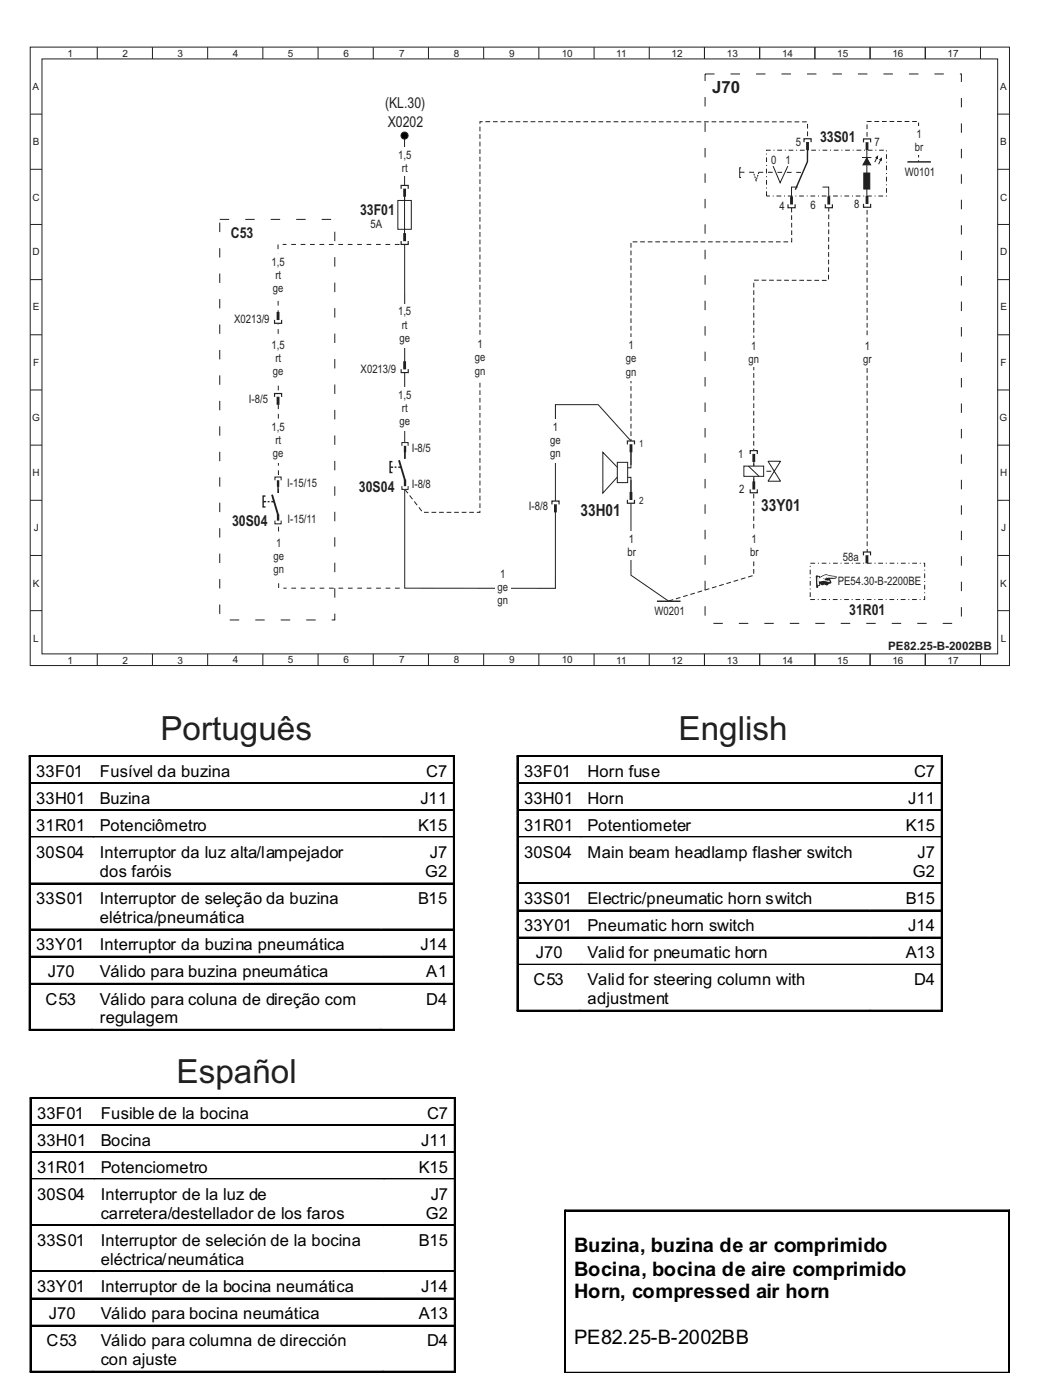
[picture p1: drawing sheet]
<svg xmlns="http://www.w3.org/2000/svg" width="220mm" height="297mm" viewBox="0 0 220 297" stroke-linecap="round" stroke-linejoin="round" font-family="sans-serif">
<path d="M85.8 51.9v72.9h31.9v-39h9.1l6.9 7.8v28.4l8 5.5" fill="none" stroke="#231f20" stroke-width=".21"/>
<path d="M167.8 44.1v7.2h-34.1v42.3M85.8 103.9l3.8 4.8h12.1v-82.9h69.5v3.6M141.7 127.5l18.1-5.4v-62.7l15.8 .1 .1-21.1h8.1v78.7" fill="none" stroke="#231f20" stroke-width=".21" stroke-dasharray="1 .6" stroke-linecap="butt"/>
<path d="M171.7 119.5h24.3v7.7h-24.3z" fill="none" stroke="#231f20" stroke-width=".21" stroke-dasharray="1 .6 .2 .6" stroke-linecap="butt"/>
<path d="M177 122.3h.2z" fill-rule="evenodd" fill="#fff"/>
<path d="M173 122.2l.7 .1v.2l.6-.3a2.18 2.18 0 0 1 2.1 0l.7 .1 .1 .2-1.5 .2 .2 .4 .2 .6-.5 .1-.3 .3-.3-.2-.1 .1-.2-.2-.3 .3-.3-.1-.4-.3v.5h-.4l-.1 .4z" fill-rule="evenodd" fill="#231f20" stroke="#231f20" stroke-width=".21"/>
<g fill="#fff">
<path d="M173.3 122.4h.3v1.7h-.3z" fill-rule="evenodd"/>
<path d="M176.9 122.3h.3z" fill-rule="evenodd"/>
<path d="M173.6 122.7a2.22 2.22 0 0 1 2.8-.4l.8 .1-.5 .2-1.5-.1-.4 .3-.3-.1a1.15 1.15 0 0 0 1.3 .5l.1 .1a.79 .79 0 0 1-.9 0h-1.4l-.1-.3z" fill-rule="evenodd"/>
<path d="M183.2 117.1h1.1v1h-1.1z" fill-rule="evenodd"/>
</g>
<path d="M184.5 117.8v-.7h-1.5v.7" fill="none" stroke="#231f20" stroke-width=".25"/>
<path d="M183.7 117.8v1.7" fill="none" stroke="#231f20" stroke-width=".6" stroke-linecap="butt"/>
<path d="M140.8 127.5h1.9v1.5h-1.9z" fill-rule="evenodd" fill="#fff"/>
<path d="M139.2 127.5h5" fill="none" stroke="#231f20" stroke-width=".3"/>
<g fill="#fff">
<path d="M158.1 71.8h3.3v6h-3.3z" fill-rule="evenodd"/>
<path d="M182.2 71.8h3.3v6h-3.3z" fill-rule="evenodd"/>
<path d="M158.2 112.7h3.3v6h-3.3z" fill-rule="evenodd"/>
<path d="M159.2 95.6h1.1v1h-1.1z" fill-rule="evenodd"/>
</g>
<path d="M159 96.3v-.7h1.5v.7" fill="none" stroke="#231f20" stroke-width=".25"/>
<path d="M159.8 96.3v1.7" fill="none" stroke="#231f20" stroke-width=".6" stroke-linecap="butt"/>
<path d="M159.2 103.6h1.1v.9h-1.1z" fill-rule="evenodd" fill="#fff"/>
<path d="M160.5 103.8v.7h-1.5v-.7" fill="none" stroke="#231f20" stroke-width=".25"/>
<path d="M159.8 102.1v1.8" fill="none" stroke="#231f20" stroke-width=".6" stroke-linecap="butt"/>
<path d="M159.8 97.4v5.6" fill="none" stroke="#231f20" stroke-width=".21"/>
<g fill="#fff" stroke="#231f20" stroke-width=".21">
<path d="M162.8 97.9l2.6 4.2h-2.6l2.6-4.2z" fill-rule="evenodd"/>
<path d="M157.7 98.9h4.2v2.2h-4.2z" fill-rule="evenodd"/>
</g>
<path d="M158.6 98.9l2.3 2.2M162.4 100h1.1" fill="none" stroke="#231f20" stroke-width=".21"/>
<g fill="#fff">
<path d="M132.1 71.6h3.3v9.3h-3.3z" fill-rule="evenodd"/>
<path d="M100.1 71.4h3.3v9.3h-3.3z" fill-rule="evenodd"/>
</g>
<path d="M85.7 29.3l.1 15.5" fill="none" stroke="#231f20" stroke-width=".21"/>
<path d="M84.3 42.5h2.9v6.1h-2.9z" fill-rule="evenodd" fill="#fff" stroke="#231f20" stroke-width=".21"/>
<path d="M85.7 41.1v9.5" fill="none" stroke="#231f20" stroke-width=".21"/>
<path d="M85.2 39.3h1.1v1h-1.1z" fill-rule="evenodd" fill="#fff"/>
<path d="M86.5 40.1v-.8h-1.5v.8" fill="none" stroke="#231f20" stroke-width=".25"/>
<path d="M85.8 40v1.7" fill="none" stroke="#231f20" stroke-width=".6" stroke-linecap="butt"/>
<path d="M58.4 50.9h1.1v1h-1.1z" fill-rule="evenodd" fill="#fff"/>
<path d="M85 51.1v.8h1.5v-.8" fill="none" stroke="#231f20" stroke-width=".25"/>
<path d="M85.8 49.5v1.7" fill="none" stroke="#231f20" stroke-width=".6" stroke-linecap="butt"/>
<circle cx="85.7" cy="28.8" r=".75" fill="#000" stroke="#231f20" stroke-width=".21"/>
<path d="M84.1 31.2h3.3v6h-3.3z" fill-rule="evenodd" fill="#fff"/>
<path d="M194.7 35v-9.2h-10.9v4.6" fill="none" stroke="#231f20" stroke-width=".21" stroke-dasharray="1 .6" stroke-linecap="butt"/>
<g fill="#fff">
<path d="M193.1 26.8h3.3v6h-3.3z" fill-rule="evenodd"/>
<path d="M193.8 34.3h2v1.5h-2z" fill-rule="evenodd"/>
</g>
<path d="M192.3 34.3h5" fill="none" stroke="#231f20" stroke-width=".3"/>
<path d="M167.2 43.1h1.1v1h-1.1z" fill-rule="evenodd" fill="#fff"/>
<path d="M167 43.4v.7h1.5v-.7" fill="none" stroke="#231f20" stroke-width=".25"/>
<path d="M167.8 41.7v1.7" fill="none" stroke="#231f20" stroke-width=".6" stroke-linecap="butt"/>
<path d="M175.1 43.1h1.1v1h-1.1z" fill-rule="evenodd" fill="#fff"/>
<path d="M174.9 43.4v.7h1.5v-.7" fill="none" stroke="#231f20" stroke-width=".25"/>
<path d="M175.7 41.7v1.7" fill="none" stroke="#231f20" stroke-width=".6" stroke-linecap="butt"/>
<path d="M170.6 29.4h1.1v1h-1.1z" fill-rule="evenodd" fill="#fff"/>
<path d="M171.9 30.2v-.8h-1.5v.8" fill="none" stroke="#231f20" stroke-width=".25"/>
<path d="M171.2 30.1v1.7" fill="none" stroke="#231f20" stroke-width=".6" stroke-linecap="butt"/>
<path d="M183.2 43h1.1v1h-1.1z" fill-rule="evenodd" fill="#fff"/>
<path d="M183 43.3v.7h1.5v-.7" fill="none" stroke="#231f20" stroke-width=".25"/>
<path d="M183.8 41.6v1.7" fill="none" stroke="#231f20" stroke-width=".6" stroke-linecap="butt"/>
<path d="M183.2 29.5h1.1v.9h-1.1z" fill-rule="evenodd" fill="#fff"/>
<path d="M184.5 30.2v-.7h-1.5v.7" fill="none" stroke="#231f20" stroke-width=".25"/>
<path d="M183.8 30.2v1.7" fill="none" stroke="#231f20" stroke-width=".6" stroke-linecap="butt"/>
<path d="M162.5 31.9h25.4v9.7h-25.4z" fill-rule="evenodd" fill="#fff" stroke="#231f20" stroke-width=".21" stroke-dasharray="1 .6 .2 .6" stroke-linecap="butt"/>
<g fill="#231f20" stroke="#231f20" stroke-width=".21">
<path d="M183.7 33.5l.8 1.5h-1.6z" fill-rule="evenodd"/>
<path d="M183.1 36.7h1.2v3.4h-1.2z" fill-rule="evenodd"/>
</g>
<path d="M157.1 35.6h-.3v2h.3M163.9 35.2l1.4 3.6 1.7-3.6M169.1 39.7h-1.3v2.7M174.3 39.7h1.3v2.7M182.7 33.4h2M183.7 31.6v10.9M185.7 33.5l.3-.3v.4zM185.9 33.3l-.5 1.1M186.5 33.9l.3-.3v.4zM186.8 33.7l-.6 1.1" fill="none" stroke="#231f20" stroke-width=".21"/>
<path d="M171.2 31l-.1 3.3-2.5 5.9" fill="none" stroke="#231f20" stroke-width=".3"/>
<path d="M156.8 36.5l13.4 .1M58.9 51.9l.2 72.9" fill="none" stroke="#231f20" stroke-width=".21" stroke-dasharray="1 1" stroke-linecap="butt"/>
<path d="M160.8 36.5l-.5 1.8-.6-1.8" fill="none" stroke="#231f20" stroke-width=".21" stroke-dasharray=".4 .2" stroke-linecap="butt"/>
<g fill="#fff">
<path d="M57.4 71.6h3.2v9.3h-3.2z" fill-rule="evenodd"/>
<path d="M57.4 88.9h3.2v9.3h-3.2z" fill-rule="evenodd"/>
<path d="M104.9 120.2h3.3v9.3h-3.3z" fill-rule="evenodd"/>
<path d="M116.1 88.9h3.3v9.3h-3.3z" fill-rule="evenodd"/>
<path d="M132.2 112.7h3.3v6h-3.3z" fill-rule="evenodd"/>
<path d="M58.4 67.6h1.1v1h-1.1z" fill-rule="evenodd"/>
</g>
<path d="M58.2 67.9v.7h1.5v-.7" fill="none" stroke="#231f20" stroke-width=".25"/>
<path d="M58.9 66.2v1.7" fill="none" stroke="#231f20" stroke-width=".6" stroke-linecap="butt"/>
<path d="M58.4 83.5h1.1v.9h-1.1z" fill-rule="evenodd" fill="#fff"/>
<path d="M59.7 84.2v-.7h-1.5v.7" fill="none" stroke="#231f20" stroke-width=".25"/>
<path d="M58.9 84.2v1.7" fill="none" stroke="#231f20" stroke-width=".6" stroke-linecap="butt"/>
<path d="M58.9 102.9v1.7" fill="none" stroke="#231f20" stroke-width=".3"/>
<path d="M58.6 104.6h.7v4.5h-.7z" fill-rule="evenodd" fill="#fff"/>
<path d="M57.7 104.9l1.2 4.3" fill="none" stroke="#231f20" stroke-width=".4"/>
<path d="M55.8 106.4h.6M56.7 106.4h.4M57.5 106.4h.6" fill="none" stroke="#231f20" stroke-width=".3"/>
<path d="M58.4 110.3h1.1v.9h-1.1z" fill-rule="evenodd" fill="#fff"/>
<path d="M58.3 110.4v.7h1.3v-.7" fill="none" stroke="#231f20" stroke-width=".21"/>
<path d="M58.9 109.1v1.4" fill="none" stroke="#231f20" stroke-width=".5"/>
<path d="M58.4 101.2h1.1v.8h-1.1z" fill-rule="evenodd" fill="#fff"/>
<path d="M58.3 101.9v-.7h1.3v.7" fill="none" stroke="#231f20" stroke-width=".21"/>
<path d="M58.9 101.9v1.4" fill="none" stroke="#231f20" stroke-width=".5"/>
<path d="M56.3 105.2h-.5v2.3h.5" fill="none" stroke="#231f20" stroke-width=".3"/>
<path d="M117.2 106.3h1.1v1h-1.1z" fill-rule="evenodd" fill="#fff"/>
<path d="M118.5 107v-.7h-1.5v.7" fill="none" stroke="#231f20" stroke-width=".25"/>
<path d="M117.7 107v1.7" fill="none" stroke="#231f20" stroke-width=".6" stroke-linecap="butt"/>
<path d="M133.2 105.8h1.1v1h-1.1z" fill-rule="evenodd" fill="#fff"/>
<path d="M134.5 106v.8h-1.5v-.8" fill="none" stroke="#231f20" stroke-width=".25"/>
<path d="M133.7 104.4v1.7" fill="none" stroke="#231f20" stroke-width=".6" stroke-linecap="butt"/>
<path d="M133.2 93.6h1.1v.9h-1.1z" fill-rule="evenodd" fill="#fff"/>
<path d="M133 94.3v-.7h1.5v.7" fill="none" stroke="#231f20" stroke-width=".25"/>
<path d="M133.7 94.2v1.8" fill="none" stroke="#231f20" stroke-width=".6" stroke-linecap="butt"/>
<path d="M133.3 98.8h.7v3.1h-.7z" fill-rule="evenodd" fill="#fff"/>
<path d="M133.7 95.7v3.5h-2.8l-3.1-3.2v8.6l3-3.3h2.9v3.3" fill="none" stroke="#231f20" stroke-width=".21"/>
<path d="M130.8 98.1h2.2v4.3h-2.2z" fill-rule="evenodd" fill="#fff" stroke="#231f20" stroke-width=".21"/>
<path d="M57.4 54h3.2v9.3h-3.2z" fill-rule="evenodd" fill="#fff"/>
<path d="M85.8 95.6v1.7" fill="none" stroke="#231f20" stroke-width=".3"/>
<path d="M85.5 97.3h.7v4.5h-.7z" fill-rule="evenodd" fill="#fff"/>
<path d="M84.6 97.6l1.2 4.3" fill="none" stroke="#231f20" stroke-width=".4"/>
<path d="M82.7 99.1h.6M83.6 99.1h.4M84.4 99.1h.6" fill="none" stroke="#231f20" stroke-width=".3"/>
<path d="M85.3 103h1.1v.9h-1.1z" fill-rule="evenodd" fill="#fff"/>
<path d="M85.2 103.1v.7h1.3v-.7" fill="none" stroke="#231f20" stroke-width=".21"/>
<path d="M85.8 101.8v1.3" fill="none" stroke="#231f20" stroke-width=".5"/>
<path d="M85.3 93.9h1.1v.8h-1.1z" fill-rule="evenodd" fill="#fff"/>
<path d="M85.2 94.6v-.7h1.3v.7" fill="none" stroke="#231f20" stroke-width=".21"/>
<path d="M85.8 94.6v1.4" fill="none" stroke="#231f20" stroke-width=".5"/>
<path d="M83.2 97.9h-.5v2.3h.5" fill="none" stroke="#231f20" stroke-width=".3"/>
<g fill="#fff">
<path d="M57.5 113.5h3.2v9.3h-3.2z" fill-rule="evenodd"/>
<path d="M84.2 82.1h3.2v9.3h-3.2z" fill-rule="evenodd"/>
<path d="M84.1 64.4h3.3v9.4h-3.3z" fill-rule="evenodd"/>
<path d="M85.2 78.1h1.1v.9h-1.1z" fill-rule="evenodd"/>
</g>
<path d="M85 78.3v.7h1.5v-.7" fill="none" stroke="#231f20" stroke-width=".25"/>
<path d="M85.8 76.6v1.8" fill="none" stroke="#231f20" stroke-width=".6" stroke-linecap="butt"/>
<path d="M149.4 15.7h54.4v116.5h-54.4zM46.6 46.5h24.4v85h-24.4z" fill="none" stroke="#231f20" stroke-width=".21" stroke-dasharray="2 3.4" stroke-linecap="butt"/>
<g fill="none" stroke="#231f20" stroke-width=".21">
<path d="M6.4 10h207.6v131.2h-207.6zM8.9 12.5h202.5v126.2h-202.5zM20.6 10v2.5M32.3 10v2.5M44 10v2.5M55.7 10v2.5M67.4 10v2.5M79.1 10v2.5M90.8 10v2.5M102.5 10v2.5M114.2 10v2.5M125.9 10v2.5"/>
<path d="M137.6 10v2.5M149.3 10v2.5M161 10v2.5M172.7 10v2.5M184.4 10v2.5M196.1 10v2.5M207.8 10v2.5M8.9 24.2h-2.5M8.9 35.9h-2.5M214 24.2h-2.6M214 35.9h-2.6M8.9 47.6h-2.5"/>
<path d="M8.9 59.3h-2.5M214 47.6h-2.6M214 59.3h-2.6M8.9 71h-2.5M214 71h-2.6M8.9 82.7h-2.5M8.9 94.4h-2.5M214 82.7h-2.6M214 94.4h-2.6M8.9 106.1h-2.5M8.9 117.8h-2.5M214 106.1h-2.6"/>
<path d="M214 117.8h-2.6M8.9 129.5h-2.5M20.6 138.7v2.5M32.3 138.7v2.5M44 138.7v2.5M55.7 138.7v2.5M67.4 138.7v2.5M79.1 138.7v2.5M90.8 138.7v2.5M102.5 138.7v2.5M114.2 138.7v2.5M125.9 138.7v2.5"/>
<path d="M137.6 138.7v2.5M149.3 138.7v2.5M161 138.7v2.5M172.7 138.7v2.5M184.4 138.7v2.5M196.1 138.7v2.5M207.8 138.7v2.5M214 129.5h-2.6"/>
</g>
<path d="M84.7 51.9h-24.8M84.7 124.8h-24.6" fill="none" stroke="#231f20" stroke-width=".21" stroke-dasharray="1 1" stroke-linecap="butt"/>
<g fill="#000">
<path d="M19.7 160.3v.2zM19.7 166v.3zM19.7 171.8v.3zM19.7 187.3v.3zM19.7 197.1v.2zM19.7 202.8v.3zM19.7 208.6v.2z"/>
<path d="M6.2 160.3h.2v1.2h-.2z" fill-rule="evenodd"/>
<path d="M6.2 160.3h.2v.2h-.2z" fill-rule="evenodd"/>
<path d="M6.2 166h.2v1.3h-.2z" fill-rule="evenodd"/>
<path d="M6.2 171.8h.2v1.3h-.2z" fill-rule="evenodd"/>
<path d="M6.2 177.6h.2v1.2h-.2z" fill-rule="evenodd"/>
<path d="M80.6 160.3h.3v.2h-.3z" fill-rule="evenodd"/>
<path d="M80.6 166h.3v.3h-.3z" fill-rule="evenodd"/>
<path d="M80.6 171.8h.3v.3h-.3z" fill-rule="evenodd"/>
<path d="M80.6 177.6h.3z" fill-rule="evenodd"/>
<path d="M96.1 160.3h.2v1.2h-.2z" fill-rule="evenodd"/>
<path d="M96.1 160.3h.2v.2h-.2z" fill-rule="evenodd"/>
<path d="M96.1 166h.2v1.3h-.2z" fill-rule="evenodd"/>
<path d="M96.1 171.8h.2v1.3h-.2z" fill-rule="evenodd"/>
<path d="M96.1 177.6h.2v1.2h-.2z" fill-rule="evenodd"/>
<path d="M6.2 187.3h.2v1.3h-.2z" fill-rule="evenodd"/>
<path d="M6.2 197.1h.2v1.2h-.2z" fill-rule="evenodd"/>
<path d="M80.6 187.3h.3v.3h-.3z" fill-rule="evenodd"/>
<path d="M80.6 197.1h.3v.2h-.3z" fill-rule="evenodd"/>
<path d="M96.1 187.3h.2v1.3h-.2z" fill-rule="evenodd"/>
<path d="M96.1 197.1h.2v1.2h-.2z" fill-rule="evenodd"/>
<path d="M6.2 202.8h.2v1.3h-.2z" fill-rule="evenodd"/>
<path d="M6.2 208.6h.2v1.2h-.2z" fill-rule="evenodd"/>
<path d="M6.2 218.4h.2v.2h-.2z" fill-rule="evenodd"/>
<path d="M6.2 218.4h.2v.2h-.2z" fill-rule="evenodd"/>
<path d="M19.4 218.4h.3v.2h-.3z" fill-rule="evenodd"/>
<path d="M80.6 202.8h.3v.3h-.3z" fill-rule="evenodd"/>
<path d="M80.6 208.6h.3v.2h-.3z" fill-rule="evenodd"/>
<path d="M80.6 218.4h.3v.2h-.3z" fill-rule="evenodd"/>
<path d="M96.1 202.8h.2v1.3h-.2z" fill-rule="evenodd"/>
<path d="M96.1 208.6h.2v1.2h-.2z" fill-rule="evenodd"/>
<path d="M96.1 218.4h.2v.2h-.2z" fill-rule="evenodd"/>
<path d="M96.1 218.4h.2v.2h-.2z" fill-rule="evenodd"/>
<path d="M119.7 256.7h.2v.2h-.2z" fill-rule="evenodd"/>
<path d="M119.7 256.7h.2v.2h-.2z" fill-rule="evenodd"/>
<path d="M213.8 256.7h.3v.2h-.3z" fill-rule="evenodd"/>
<path d="M213.8 256.7h.3v.2h-.3z" fill-rule="evenodd"/>
<path d="M119.7 291.1h.2z" fill-rule="evenodd"/>
<path d="M119.7 291.1h.2z" fill-rule="evenodd"/>
<path d="M213.8 291.1h.3z" fill-rule="evenodd"/>
<path d="M213.8 291.1h.3z" fill-rule="evenodd"/>
</g>
<g fill="none" stroke="#000" stroke-width=".21">
<path d="M6.4 166h89.7M6.4 171.8h89.7M6.4 177.6h89.7M19.7 177.6h.1M19.7 160.3v.2M19.7 166v.3M19.7 171.8v.3M80.6 160.3v.2M80.6 166v.3M80.6 171.8v.3M96.1 160.3v58.3M96.3 160.3h-90.1v58.3"/>
<path d="M6.4 187.3h89.7M6.4 197.1h89.7M19.7 187.3v.3M19.7 197.1v.2M80.6 187.3v.3M80.6 197.1v.2M6.2 218.4h90.1M6.4 202.8h89.7M6.4 208.6h89.7M19.4 218.4v.2M19.7 202.8v.3M19.7 208.6v.2"/>
<path d="M80.6 202.8v.3M80.6 208.6v.2M80.6 218.4v.2M213.8 256.7v34.4M214.1 256.7h-94.4v34.4h94.4"/>
</g>
<g fill="none" stroke="#000" stroke-width=".25">
<path d="M6.3 161.5v4.5M6.3 167.3v4.5M6.3 173.1v4.5M6.3 178.8v8.5M6.4 160.4h74.2M6.4 166.2h74.2M6.4 171.9h74.2M80.9 160.4h15.2M80.9 166.2h15.2M80.9 171.9h15.2M96.2 161.5v4.5M96.2 167.3v4.5"/>
<path d="M96.2 173.1v4.5M96.2 178.8v8.5M6.3 188.6v8.5M6.3 198.3v4.5M6.4 187.4h74.2M6.4 197.2h74.2M80.9 187.4h15.2M80.9 197.2h15.2M96.2 188.6v8.5M96.2 198.3v4.5M6.3 204.1v4.5M6.3 209.8v8.6"/>
<path d="M6.4 203h74.2M6.4 208.7h74.2M6.4 218.5h89.7M80.9 203h15.2M80.9 208.7h15.2M96.2 204.1v4.5M96.2 209.8v8.6M119.8 256.9v34.2M119.9 256.8h93.9M213.9 256.9v34.2"/>
</g>
<g fill="#000">
<path d="M19.8 232.8v.3zM19.8 238.6v.2zM81.3 232.8v.3zM81.3 238.6v.2zM19.8 244.3v.3zM19.8 259.9v.2zM81.3 244.3v.3zM81.3 259.9v.2zM19.8 269.6v.3zM19.8 275.4v.2zM81.3 269.6v.3zM81.3 275.4v.2z"/>
<path d="M19.8 281.1v.3zM81.3 281.1v.3z"/>
<path d="M6.4 232.8h.2v1.3h-.2z" fill-rule="evenodd"/>
<path d="M6.4 232.8h.2v.3h-.2z" fill-rule="evenodd"/>
<path d="M6.4 238.6h.2v1.2h-.2z" fill-rule="evenodd"/>
<path d="M96.3 232.8h.2v1.3h-.2z" fill-rule="evenodd"/>
<path d="M96.3 232.8h.2v.3h-.2z" fill-rule="evenodd"/>
<path d="M96.3 238.6h.2v1.2h-.2z" fill-rule="evenodd"/>
<path d="M6.4 244.3h.2v1.3h-.2z" fill-rule="evenodd"/>
<path d="M6.4 250.1h.2v1.2h-.2z" fill-rule="evenodd"/>
<path d="M6.4 259.9h.2v1.2h-.2z" fill-rule="evenodd"/>
<path d="M96.3 244.3h.2v1.3h-.2z" fill-rule="evenodd"/>
<path d="M96.3 250.1h.2v1.2h-.2z" fill-rule="evenodd"/>
<path d="M96.3 259.9h.2v1.2h-.2z" fill-rule="evenodd"/>
<path d="M6.4 269.6h.2v1.3h-.2z" fill-rule="evenodd"/>
<path d="M6.4 275.4h.2v1.2h-.2z" fill-rule="evenodd"/>
<path d="M96.3 269.6h.2v1.3h-.2z" fill-rule="evenodd"/>
<path d="M96.3 275.4h.2v1.2h-.2z" fill-rule="evenodd"/>
<path d="M6.4 281.1h.2v1.3h-.2z" fill-rule="evenodd"/>
<path d="M6.4 290.9h.2v.2h-.2z" fill-rule="evenodd"/>
<path d="M6.4 290.9h.2v.2h-.2z" fill-rule="evenodd"/>
<path d="M19.6 290.9h.2v.2h-.2z" fill-rule="evenodd"/>
<path d="M81 290.9h.3v.2h-.3z" fill-rule="evenodd"/>
<path d="M96.3 281.1h.2v1.3h-.2z" fill-rule="evenodd"/>
<path d="M96.3 290.9h.2v.2h-.2z" fill-rule="evenodd"/>
<path d="M96.3 290.9h.2v.2h-.2z" fill-rule="evenodd"/>
</g>
<g fill="none" stroke="#000" stroke-width=".21">
<path d="M6.6 238.6h89.7M19.8 232.8v.3M19.8 238.6v.2M81.3 232.8v.3M81.3 238.6v.2M96.3 232.8v58.3M96.5 232.8h-90.1v58.3M6.6 244.3h89.7M6.6 250.1h89.7M6.6 259.9h89.7M19.8 250.1h.1M19.8 244.3v.3"/>
<path d="M19.8 259.9v.2M81.3 250.1h.1M81.3 244.3v.3M81.3 259.9v.2M6.6 269.6h89.7M6.6 275.4h89.7M19.8 269.6v.3M19.8 275.4v.2M81.3 269.6v.3M81.3 275.4v.2M6.4 290.9h90.1M6.6 281.1h89.7"/>
<path d="M19.6 290.9v.2M19.8 281.1v.3M81 290.9v.2M81.3 281.1v.3"/>
</g>
<g fill="none" stroke="#000" stroke-width=".25">
<path d="M6.5 234.1v4.5M6.5 239.8v4.5M6.6 232.9h89.7M6.6 238.7h89.7M96.4 234.1v4.5M96.4 239.8v4.5M6.5 245.6v4.5M6.5 251.3v8.6M6.6 244.5h89.7M6.6 260h89.7M96.4 245.6v4.5M96.4 251.3v8.6"/>
<path d="M6.5 261.1v8.5M6.5 270.9v4.5M6.5 276.6v4.5M6.6 269.7h89.7M6.6 275.5h89.7M96.4 261.1v8.5M96.4 270.9v4.5M96.4 276.6v4.5M6.5 282.4v8.5M6.6 281.3h89.7M6.6 291h89.7M96.4 282.4v8.5"/>
</g>
<g fill="#000">
<path d="M123.1 160.3v.2zM123.1 166v.3zM123.1 171.8v.2zM123.1 187.3v.2zM123.1 193v.3zM123.1 198.8v.2z"/>
<path d="M109.6 160.3h.2v1.2h-.2z" fill-rule="evenodd"/>
<path d="M109.6 160.3h.2v.2h-.2z" fill-rule="evenodd"/>
<path d="M109.6 166h.2v1.3h-.2z" fill-rule="evenodd"/>
<path d="M109.6 171.8h.2v1.2h-.2z" fill-rule="evenodd"/>
<path d="M109.6 177.5h.2v1.3h-.2z" fill-rule="evenodd"/>
<path d="M184.3 160.3h.2v.2h-.2z" fill-rule="evenodd"/>
<path d="M184.3 166h.2v.3h-.2z" fill-rule="evenodd"/>
<path d="M184.3 171.8h.2v.2h-.2z" fill-rule="evenodd"/>
<path d="M184.3 177.5h.2z" fill-rule="evenodd"/>
<path d="M199.5 160.3h.2v1.2h-.2z" fill-rule="evenodd"/>
<path d="M199.5 160.3h.2v.2h-.2z" fill-rule="evenodd"/>
<path d="M199.5 166h.2v1.3h-.2z" fill-rule="evenodd"/>
<path d="M199.5 171.8h.2v1.2h-.2z" fill-rule="evenodd"/>
<path d="M199.5 177.5h.2v1.3h-.2z" fill-rule="evenodd"/>
<path d="M109.6 187.3h.2v1.2h-.2z" fill-rule="evenodd"/>
<path d="M109.6 193h.2v1.3h-.2z" fill-rule="evenodd"/>
<path d="M109.6 198.8h.2v1.2h-.2z" fill-rule="evenodd"/>
<path d="M184.3 187.3h.2v.2h-.2z" fill-rule="evenodd"/>
<path d="M184.3 193h.2v.3h-.2z" fill-rule="evenodd"/>
<path d="M184.3 198.8h.2v.2h-.2z" fill-rule="evenodd"/>
<path d="M199.5 187.3h.2v1.2h-.2z" fill-rule="evenodd"/>
<path d="M199.5 193h.2v1.3h-.2z" fill-rule="evenodd"/>
<path d="M199.5 198.8h.2v1.2h-.2z" fill-rule="evenodd"/>
<path d="M109.6 204.5h.2v1.3h-.2z" fill-rule="evenodd"/>
<path d="M109.6 214.3h.2v.3h-.2z" fill-rule="evenodd"/>
<path d="M109.6 214.3h.2v.3h-.2z" fill-rule="evenodd"/>
<path d="M122.8 214.3h.3v.3h-.3z" fill-rule="evenodd"/>
<path d="M184.3 204.5h.2z" fill-rule="evenodd"/>
<path d="M184.3 214.3h.2v.3h-.2z" fill-rule="evenodd"/>
<path d="M199.5 204.5h.2v1.3h-.2z" fill-rule="evenodd"/>
<path d="M199.5 214.3h.2v.3h-.2z" fill-rule="evenodd"/>
<path d="M199.5 214.3h.2v.3h-.2z" fill-rule="evenodd"/>
</g>
<g fill="none" stroke="#000" stroke-width=".21">
<path d="M109.8 166h89.7M109.8 171.8h89.7M109.8 177.5h89.7M123.1 177.5h.1M123.1 160.3v.2M123.1 166v.3M123.1 171.8v.2M184.3 160.3v.2M184.3 166v.3M184.3 171.8v.2M199.5 160.3v54.3M199.7 160.3h-90.1v54.3"/>
<path d="M109.8 187.3h89.7M109.8 193h89.7M109.8 198.8h89.7M123.1 187.3v.2M123.1 193v.3M123.1 198.8v.2M184.3 187.3v.2M184.3 193v.3M184.3 198.8v.2M109.6 214.3h90.1M109.8 204.5h89.7M122.8 214.3v.3"/>
<path d="M123.1 204.5h.1M184.3 214.3v.3"/>
</g>
<g fill="none" stroke="#000" stroke-width=".25">
<path d="M109.7 161.5v4.5M109.7 167.3v4.5M109.7 173v4.5M109.7 178.8v8.5M109.8 160.4h74.5M109.8 166.2h74.5M109.8 171.9h74.5M184.5 160.4h15M184.5 166.2h15M184.5 171.9h15M199.6 161.5v4.5M199.6 167.3v4.5"/>
<path d="M199.6 173v4.5M199.6 178.8v8.5M109.7 188.5v4.5M109.7 194.3v4.5M109.8 187.4h74.5M109.8 193.2h74.5M109.8 198.9h74.5M184.5 187.4h15M184.5 193.2h15M184.5 198.9h15M199.6 188.5v4.5M199.6 194.3v4.5"/>
<path d="M109.7 200v4.5M109.7 205.8v8.5M109.8 214.4h89.7M199.6 200v4.5M199.6 205.8v8.5"/>
</g>
<g font-size="7.1" fill="#231f20">
<text x="34" y="157">Português</text>
<text x="143.8" y="157">English</text>
<text x="37.4" y="229.8">Español</text>
</g>
<g font-size="4.2">
<text x="121.7" y="265.7">Buzina, buzina de ar comprimido</text>
<text x="121.7" y="270.7">Bocina, bocina de aire comprimido</text>
<text x="121.7" y="275.4">Horn, compressed air horn</text>
<text x="121.7" y="285.1">PE82.25-B-2002BB</text>
</g>
<text font-size="3.6" fill="#231f20" x="151" y="19.8">J70</text>
<g font-size="3.5" fill="#231f20">
<text x="123" y="109.4">33H01</text>
<text x="161.3" y="108.5">33Y01</text>
</g>
<g font-size="3.5">
<text x="7.7" y="164.8">33F01</text>
<text x="21.2" y="164.8">Fusível da buzina</text>
<text x="90.4" y="164.8">C7</text>
<text x="111.1" y="164.8">33F01</text>
<text x="124.6" y="164.8">Horn fuse</text>
<text x="193.7" y="164.8">C7</text>
<text x="7.7" y="170.6">33H01</text>
<text x="21.2" y="170.6">Buzina</text>
<text x="89.1" y="170.6">J11</text>
<text x="111.1" y="170.5">33H01</text>
<text x="124.6" y="170.5">Horn</text>
<text x="192.5" y="170.5">J11</text>
<text x="7.7" y="176.3">31R01</text>
<text x="21.2" y="176.3">Potenciômetro</text>
<text x="88.6" y="176.3">K15</text>
<text x="111.1" y="176.3">31R01</text>
<text x="124.6" y="176.3">Potentiometer</text>
<text x="192" y="176.3">K15</text>
<text x="7.7" y="182.1">30S04</text>
<text x="21.2" y="182.1">Interruptor da luz alta/lampejador</text>
<text x="91.1" y="182.1">J7</text>
<text x="111.1" y="182">30S04</text>
<text x="124.6" y="182">Main beam headlamp flasher switch</text>
<text x="194.5" y="182">J7</text>
<text x="7.7" y="191.8">33S01</text>
<text x="21.2" y="186.1">dos faróis</text>
<text x="21.2" y="191.8">Interruptor de seleção da buzina</text>
<text x="88.6" y="191.8">B15</text>
<text x="90.1" y="186.1">G2</text>
<text x="111.1" y="191.8">33S01</text>
<text x="124.6" y="191.8">Electric/pneumatic horn switch</text>
<text x="192" y="191.8">B15</text>
<text x="193.5" y="186">G2</text>
<text x="21.2" y="195.8">elétrica/pneumática</text>
<text x="111.1" y="197.5">33Y01</text>
<text x="124.6" y="197.5">Pneumatic horn switch</text>
<text x="192.5" y="197.5">J14</text>
<text x="7.7" y="201.6">33Y01</text>
<text x="21.2" y="201.6">Interruptor da buzina pneumática</text>
<text x="89.1" y="201.6">J14</text>
<text x="113.6" y="203.3">J70</text>
<text x="124.6" y="203.3">Valid for pneumatic horn</text>
<text x="192" y="203.3">A13</text>
<text x="10.2" y="207.3">J70</text>
<text x="21.2" y="207.3">Válido para buzina pneumática</text>
<text x="90.4" y="207.3">A1</text>
<text x="113.1" y="209">C53</text>
<text x="124.6" y="209">Valid for steering column with</text>
<text x="193.7" y="209">D4</text>
<text x="9.7" y="213.1">C53</text>
<text x="21.2" y="213.1">Válido para coluna de direção com</text>
<text x="90.4" y="213.1">D4</text>
<text x="124.6" y="213.1">adjustment</text>
<text x="21.2" y="217.1">regulagem</text>
<text x="7.9" y="237.3">33F01</text>
<text x="21.3" y="237.3">Fusible de la bocina</text>
<text x="90.5" y="237.3">C7</text>
<text x="7.9" y="243.1">33H01</text>
<text x="21.3" y="243.1">Bocina</text>
<text x="89.3" y="243.1">J11</text>
<text x="7.9" y="248.8">31R01</text>
<text x="21.3" y="248.8">Potenciometro</text>
<text x="88.8" y="248.8">K15</text>
<text x="7.9" y="254.6">30S04</text>
<text x="21.3" y="254.6">Interruptor de la luz de</text>
<text x="91.3" y="254.6">J7</text>
<text x="21.3" y="258.6">carretera/destellador de los faros</text>
<text x="90.3" y="258.6">G2</text>
<text x="7.9" y="264.4">33S01</text>
<text x="21.3" y="264.4">Interruptor de seleción de la bocina</text>
<text x="21.3" y="268.4">eléctrica/neumática</text>
<text x="88.8" y="264.4">B15</text>
<text x="7.9" y="274.1">33Y01</text>
<text x="21.3" y="274.1">Interruptor de la bocina neumática</text>
<text x="89.3" y="274.1">J14</text>
<text x="10.4" y="279.9">J70</text>
<text x="21.3" y="279.9">Válido para bocina neumática</text>
<text x="88.8" y="279.9">A13</text>
<text x="9.9" y="285.6">C53</text>
<text x="21.3" y="285.6">Válido para columna de dirección</text>
<text x="90.5" y="285.6">D4</text>
<text x="21.3" y="289.6">con ajuste</text>
</g>
<g font-size="3.2" fill="#231f20">
<text x="81.6" y="22.9">(KL.30)</text>
<text x="82.2" y="26.8">X0202</text>
<text x="173.8" y="30.2">33S01</text>
<text x="76.3" y="45.6">33F01</text>
<text x="48.9" y="50.6">C53</text>
<text x="76.1" y="104.4">30S04</text>
<text x="49.2" y="111.7">30S04</text>
<text x="180" y="130.5">31R01</text>
</g>
<g font-size="2.5" fill="#231f20">
<text x="194.2" y="29.3">1</text>
<text x="84.4" y="33.7">1,5</text>
<text x="163.4" y="34.8">0</text>
<text x="166.5" y="34.7">1</text>
<text x="168.7" y="30.9">5</text>
<text x="185.4" y="31">7</text>
<text x="193.9" y="32.1">br</text>
<text x="85.2" y="36.5">rt</text>
<text x="191.8" y="37.4">W0101</text>
<text x="165.2" y="44.5">4</text>
<text x="171.8" y="44.4">6</text>
<text x="181" y="44.2">8</text>
<text x="78.5" y="48.4">5A</text>
<text x="57.6" y="56.5">1,5</text>
<text x="58.4" y="59.3">rt</text>
<text x="57.9" y="62">ge</text>
<text x="49.6" y="68.6">X0213/9</text>
<text x="84.4" y="66.9">1,5</text>
<text x="85.1" y="69.7">rt</text>
<text x="57.6" y="74.1">1,5</text>
<text x="58.4" y="76.9">rt</text>
<text x="84.6" y="72.5">ge</text>
<text x="100.6" y="76.7">ge</text>
<text x="101.2" y="73.9">1</text>
<text x="132.6" y="76.9">ge</text>
<text x="133.2" y="74.1">1</text>
<text x="158.6" y="77.1">gn</text>
<text x="159.2" y="74.3">1</text>
<text x="182.9" y="77.1">gr</text>
<text x="183.3" y="74.3">1</text>
<text x="57.9" y="79.6">ge</text>
<text x="76.4" y="79.1">X0213/9</text>
<text x="100.6" y="79.5">gn</text>
<text x="132.6" y="79.7">gn</text>
<text x="52.8" y="85.4">I-8/5</text>
<text x="84.4" y="84.6">1,5</text>
<text x="85.2" y="87.4">rt</text>
<text x="57.6" y="91.4">1,5</text>
<text x="58.4" y="94.2">rt</text>
<text x="84.7" y="90.2">ge</text>
<text x="87.3" y="96">I-8/5</text>
<text x="116.6" y="94.2">ge</text>
<text x="117.2" y="91.4">1</text>
<text x="57.9" y="96.9">ge</text>
<text x="116.6" y="97">gn</text>
<text x="156.5" y="97.2">1</text>
<text x="60.9" y="103.3">I-15/15</text>
<text x="87.3" y="103.6">I-8/8</text>
<text x="156.6" y="104.7">2</text>
<text x="60.9" y="110.9">I-15/11</text>
<text x="112.1" y="108.3">I-8/8</text>
<text x="58" y="118.8">ge</text>
<text x="58.5" y="116">1</text>
<text x="133" y="117.9">br</text>
<text x="133.3" y="115.1">1</text>
<text x="159" y="117.9">br</text>
<text x="159.3" y="115.1">1</text>
<text x="178.6" y="119">58a</text>
<text x="58" y="121.6">gn</text>
<text x="105.5" y="125.4">ge</text>
<text x="106" y="122.6">1</text>
<text x="177.6" y="124">PE54.30-B-2200BE</text>
<text x="105.5" y="128.2">gn</text>
<text x="138.7" y="130.6">W0201</text>
<text x="188.2" y="138">PE82.25-B-2002BB</text>
</g>
<g font-size="2.1" fill="#231f20">
<text x="61" y="12">5</text>
<text x="72.8" y="12">6</text>
<text x="96.2" y="12">8</text>
<text x="107.9" y="12">9</text>
<text x="119" y="12">10</text>
<text x="14.3" y="12.1">1</text>
<text x="25.9" y="12.1">2</text>
<text x="37.6" y="12.1">3</text>
<text x="49.3" y="12">4</text>
<text x="84.6" y="12">7</text>
<text x="130.6" y="12.1">11</text>
<text x="142.3" y="12.1">12</text>
<text x="154" y="12.1">13</text>
<text x="165.7" y="12.1">14</text>
<text x="177.4" y="12.1">15</text>
<text x="189.1" y="12.1">16</text>
<text x="200.8" y="12.1">17</text>
<text x="6.9" y="19.1">A</text>
<text x="212" y="19.1">A</text>
<text x="7" y="30.8">B</text>
<text x="212" y="30.8">B</text>
<text x="6.9" y="42.6">C</text>
<text x="212" y="42.6">C</text>
<text x="6.9" y="54.2">D</text>
<text x="212" y="54.2">D</text>
<text x="7" y="65.8">E</text>
<text x="212" y="65.8">E</text>
<text x="7" y="77.6">F</text>
<text x="212.1" y="77.6">F</text>
<text x="6.8" y="89.3">G</text>
<text x="211.9" y="89.3">G</text>
<text x="135.5" y="94.9">1</text>
<text x="6.9" y="101.1">H</text>
<text x="212" y="101.1">H</text>
<text x="135.5" y="106.9">2</text>
<text x="7.2" y="112.7">J</text>
<text x="212.2" y="112.7">J</text>
<text x="7" y="124.5">K</text>
<text x="212" y="124.5">K</text>
<text x="7" y="136.1">L</text>
<text x="212.1" y="136.1">L</text>
<text x="14.3" y="140.8">1</text>
<text x="25.9" y="140.8">2</text>
<text x="37.6" y="140.8">3</text>
<text x="49.3" y="140.7">4</text>
<text x="61" y="140.7">5</text>
<text x="72.8" y="140.7">6</text>
<text x="84.6" y="140.7">7</text>
<text x="96.2" y="140.7">8</text>
<text x="107.9" y="140.7">9</text>
<text x="119" y="140.7">10</text>
<text x="130.6" y="140.8">11</text>
<text x="142.3" y="140.8">12</text>
<text x="154" y="140.8">13</text>
<text x="165.7" y="140.8">14</text>
<text x="177.4" y="140.8">15</text>
<text x="189.1" y="140.8">16</text>
<text x="200.8" y="140.8">17</text>
</g>
</svg>
